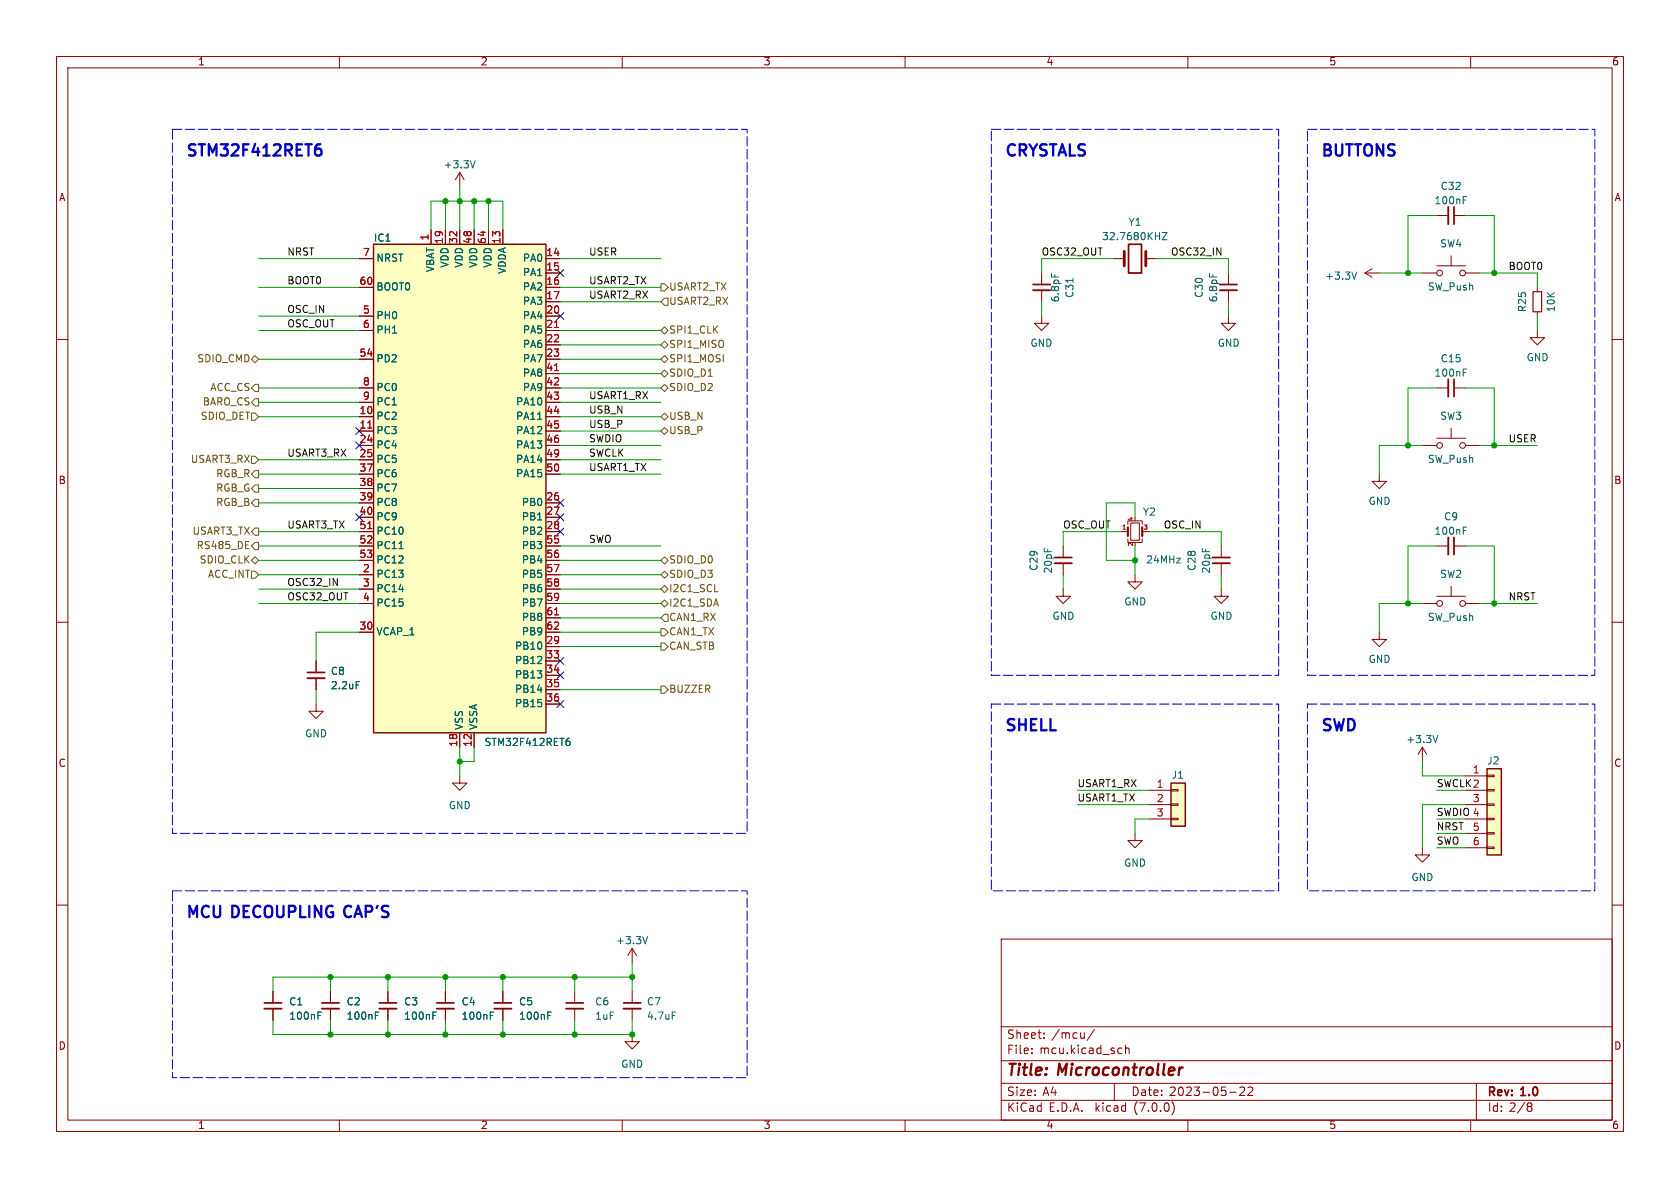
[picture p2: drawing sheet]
<svg xmlns="http://www.w3.org/2000/svg" width="297mm" height="210mm" viewBox="0 0 297 210" stroke-linecap="round" stroke-linejoin="round" font-family="sans-serif">
<g fill="none" stroke="#840000" stroke-width=".18">
<path d="M10 10h277v190h-277zM12 12h273v186h-273zM60 10v2M110 10v2M160 10v2M210 10v2M260 10v2M81.3 30.5l-.8 1.3M81.3 30.5v2.5M81.3 30.5l.7 1.3M254 38.1h2M257 38.1h2.1"/>
<path d="M10 60h2M63.5 45.7h2.5M63.5 50.8h2.5M63.5 55.9h2.5M63.5 58.4h2.5M76.2 40.6v2.6M78.7 40.6v2.6M81.3 40.6v2.6M83.8 40.6v2.6M86.4 40.6v2.6M88.9 40.6v2.6M96.5 48.3h2.6"/>
<path d="M96.5 45.7h2.6M96.5 50.8h2.6M96.5 53.3h2.6M96.5 55.9h2.6M96.5 58.4h2.6M184.1 55.9v1.3h-1.2l1.2 1.2 1.3-1.2h-1.3M184.1 48.3v2M184.1 51.3v2M196.8 45.7h2M202.6 45.7h1.9M217.2 55.9v1.3h1.2l-1.2 1.2-1.3-1.2h1.3M217.2 48.3v2"/>
<path d="M217.2 51.3v2M241.3 48.3h2.5M241.3 48.3l1.3 .7M242.6 47.5l-1.3 .8M251.5 48.3h2.5M254 47h5.1M256.5 45.2v1.8M259.1 48.3h2.5M271.8 58.4v1.3h1.2l-1.2 1.3-1.3-1.3h1.3M271.8 50.8v.8M271.8 55.1v.8M285 60h2"/>
<path d="M63.5 73.7h2.5M63.5 76.2h2.5M63.5 63.5h2.5M63.5 78.7h2.5M63.5 68.6h2.5M63.5 71.1h2.5M96.5 73.7h2.6M96.5 76.2h2.6M96.5 61h2.6M96.5 63.5h2.6M96.5 78.7h2.6M96.5 66h2.6"/>
<path d="M96.5 68.6h2.6M96.5 71.1h2.6M251.5 78.7h2.5M254 68.6h2M254 77.5h5.1M256.5 75.7v1.8M257 68.6h2.1M259.1 78.7h2.5M63.5 81.3h2.5M63.5 88.9h2.5M63.5 91.4h2.5M63.5 94h2.5"/>
<path d="M63.5 83.8h2.5M63.5 86.4h2.5M63.5 96.5h2.5M63.5 99.1h2.5M96.5 81.3h2.6M96.5 88.9h2.6M96.5 91.4h2.6M96.5 94h2.6M96.5 83.8h2.6M96.5 96.5h2.6M96.5 99.1h2.6M188 96.5v2.1"/>
<path d="M188 99.6v2M198.1 94h1.3M199.4 95.3v.6h2.5v-.6M199.4 92.7v-.6h2.5v.6M199.9 92.5h1.5v3h-1.5zM201.9 94h1.3M215.9 96.5v2.1M215.9 99.6v2M243.8 83.8v1.3h1.3l-1.3 1.3-1.2-1.3h1.2M254 96.5h2M257 96.5h2.1M10 110h2"/>
<path d="M55.9 116.8v2.1M55.9 119.9v2M63.5 101.6h2.5M63.5 104.1h2.5M63.5 111.8h2.5M63.5 106.7h2.5M96.5 101.6h2.6M96.5 114.3h2.6M96.5 104.1h2.6M96.5 111.8h2.6M96.5 116.8h2.6M96.5 119.4h2.6"/>
<path d="M96.5 106.7h2.6M96.5 109.2h2.6M188 104.1v1.3h1.2l-1.2 1.3-1.3-1.3h1.3M200.7 101.6v1.3h1.2l-1.2 1.2-1.3-1.2h1.3M215.9 104.1v1.3h1.3l-1.3 1.3-1.3-1.3h1.3M243.8 111.8v1.2h1.3l-1.3 1.3-1.2-1.3h1.2M251.5 106.7h2.5M254 105.4h5.1M256.5 103.6v1.8M259.1 106.7h2.5M285 110h2M55.9 124.5v1.2h1.2l-1.2 1.3-1.3-1.3h1.3"/>
<path d="M81.3 137.2v1.2h1.2l-1.2 1.3-1.3-1.3h1.3M81.3 129.5v2.6M83.8 129.5v2.6M96.5 121.9h2.6M96.5 124.5h2.6M203.2 139.7h3.8M207 139.6h1.3v.2h-1.3zM251.5 132.1l-.8 1.3M251.5 132.1v2.5M251.5 132.1l.7 1.3M259.1 139.7h3.8M259.1 137.2h3.8"/>
<path d="M262.9 139.6h1.3v.2h-1.3zM262.9 137h1.3v.3h-1.3zM10 160h2M200.7 147.3v1.3h1.2l-1.2 1.3-1.3-1.3h1.3M203.2 142.2h3.8M203.2 144.8h3.8M207 144.7h1.3v.2h-1.3zM207 142.1h1.3v.3h-1.3zM251.5 149.9v1.2h1.2l-1.2 1.3-1.3-1.3h1.3M259.1 142.2h3.8M259.1 144.8h3.8M259.1 147.3h3.8"/>
<path d="M259.1 149.9h3.8M262.9 149.7h1.3v.3h-1.3zM262.9 147.2h1.3v.2h-1.3zM262.9 144.7h1.3v.2h-1.3zM262.9 142.1h1.3v.3h-1.3zM285 160h2M48.3 175.3v2M48.3 178.3v2M58.4 175.3v2M58.4 178.3v2M68.6 175.3v2M68.6 178.3v2"/>
<path d="M78.7 175.3v2M78.7 178.3v2M88.9 175.3v2M88.9 178.3v2M101.6 175.3v2M101.6 178.3v2M111.8 167.6v2.6M111.8 175.3v2M111.8 178.3v2M111.8 167.6l-.8 1.3M111.8 167.6l.7 1.3M177 166h108v32h-108z"/>
<path d="M60 198v2M110 198v2M111.8 182.9v1.3h1.2l-1.2 1.2-1.3-1.2h1.3M160 198v2M177 194.5h108M177 191.5h108M177 187.5h108M177 181.5h108M182.4 186.1v.2M182.4 185.3v.2M184.6 183.4v.2M184.6 182.6v.2"/>
<path d="M193.5 182l-1.3 1.9M197 191.5v3M197.9 185.3h.4M198.3 186.2l-.4 .1M199 185.4l.2-.1h.3l.1 1M199 184.8v1.5M207.2 194.8a1.74 1.74 0 0 1 0 2.2M210 198v2M217.4 193.1h1.1M219.2 192.3l.6-.1 .2 .1v.3l-.9 1.1h.9M220.6 192.3l.6-.1 .2 .1 .1 .3-1 1.1h1M260 198v2"/>
<path d="M261 191.5v6.5M270.3 195.6h.2M270.5 195l.3 .2-.3 .4M270.5 195.6l.3 .1v.5l-.3 .3h-.2"/>
<circle cx="254.5" cy="48.3" r=".51"/>
<circle cx="258.6" cy="48.3" r=".51"/>
<circle cx="254.5" cy="78.7" r=".51"/>
<circle cx="258.6" cy="78.7" r=".51"/>
<circle cx="254.5" cy="106.7" r=".51"/>
<circle cx="258.6" cy="106.7" r=".51"/>
</g>
<path d="M209.1 188.7l-.5 .2" fill="none" stroke="#840000" stroke-width=".4"/>
<g fill="none" stroke="#840000" stroke-width=".33">
<path d="M256 36.6v3M182.6 51.3h3.1M215.6 51.3h3.1M256 67.1v3M186.4 99.6h3.1M214.4 99.6h3M256 95v3M54.4 119.9h3M46.7 178.3h3.1M56.9 178.3h3M67.1 178.3h3M77.2 178.3h3.1"/>
<path d="M87.4 178.3h3M100.1 178.3h3M110.2 178.3h3.1"/>
</g>
<g fill="none" stroke="#840000" stroke-width=".3">
<path d="M257 36.6v3M182.6 50.3h3.1M199.5 43.2h2.3v5.1h-2.3zM215.6 50.3h3.1M257 67.1v3M186.4 98.6h3.1M214.4 98.6h3M257 95v3M54.4 118.9h3M46.7 177.3h3.1M56.9 177.3h3M67.1 177.3h3"/>
<path d="M77.2 177.3h3.1M87.4 177.3h3M100.1 177.3h3M110.2 177.3h3.1"/>
</g>
<g fill="none" stroke="#006464" stroke-width=".18">
<path d="M84 28.4l-.4 1.3M258.7 34.8h.6M185.9 48.4v.6M205.5 41.1h.8l-.8 1.3h.8M213.8 48.4v.6M239.8 48.1l-.4 1.3M95 74.1h.8M258.7 65.2h.6M70.5 97h.8M95 91.9h.8M258.7 93.2h.6M63 120.5h.6"/>
<path d="M95 122h.8M100.3 131l.4 .1 .1 .1-.1 .5-.4 .1M100.7 130.5l-.4 .1M254.2 130l-.4 1.3M56.2 178.9h.6M66.4 178.9h.6M76.5 178.9h.6M86.7 178.9h.6M96.8 178.9h.7M114.5 165.6l-.4 1.2M118.8 178.9h.7"/>
</g>
<g fill="#ffffc2" stroke="#ffffc2" stroke-width=".18">
<path d="M66 43.2h30.5v86.3h-30.5z"/>
<path d="M207 138.4h2.5v7.7h-2.5z"/>
<path d="M262.9 135.9h2.5v15.2h-2.5z"/>
</g>
<path d="M66 43.2h30.5v86.3h-30.5zM207 138.4h2.5v7.7h-2.5zM262.9 135.9h2.5v15.2h-2.5z" fill="none" stroke="#840000" stroke-width=".25"/>
<path d="M98 57.9h.8M65 75.7h.7M98 65.5h.8M65 93.4h.7M98 108.7h.8" fill="none" stroke="#a90000" stroke-width=".18"/>
<path d="M271 51.6h1.5v3.5h-1.5z" fill="none" stroke="#840000" stroke-width=".2"/>
<path d="M199.4 93.2v1.5M201.9 93.2v1.5" fill="none" stroke="#840000" stroke-width=".38"/>
<path d="M198.8 44.5v2.5M202.6 44.5v2.5" fill="none" stroke="#840000" stroke-width=".51"/>
<g fill="none" stroke="#725600" stroke-width=".18">
<path d="M116.8 50.2h.7l.6 .6-.6 .6h-.7zM116.8 58.4l.7-.6 .6 .6-.6 .7zM117.5 52.7h.6v1.3h-.6l-.7-.7zM44.4 68.6l.7-.7h.6v1.3h-.6zM44.4 71.1l.7-.6h.6v1.3h-.6zM44.4 73h.7l.6 .7-.6 .6h-.7zM45.1 62.9l.6 .6-.6 .6-.7-.6zM116.8 73.7l.7-.7 .6 .7-.6 .6zM116.8 76.2l.7-.6 .6 .6-.6 .6zM116.8 68.6l.7-.7 .6 .7-.6 .6zM116.8 63.5l.7-.6 .6 .6-.6 .6zM116.8 66l.7-.6 .6 .6-.6 .7z"/>
<path d="M116.8 61l.7-.7 .6 .7-.6 .6zM43.4 97h.6M43.4 95.7h.6M44.4 94l.7-.7h.6v1.3h-.6zM44.4 80.6h.7l.6 .7-.6 .6h-.7zM44.4 99.1l.7-.7 .6 .7-.6 .6zM45.1 83.2h.6v1.3h-.6l-.7-.7zM45.1 95.9h.6v1.3h-.6l-.7-.7zM45.1 85.7h.6v1.3h-.6l-.7-.6zM45.1 88.3h.6v1.2h-.6l-.7-.6zM116.8 99.1l.7-.7 .6 .7-.6 .6zM44.4 101h.7l.6 .6-.6 .6h-.7z"/>
<path d="M116.8 113.7h.7l.6 .6-.6 .6h-.7zM116.8 106.7l.7-.7 .6 .7-.6 .6zM116.8 111.1h.7l.6 .7-.6 .6h-.7zM116.8 104.1l.7-.6 .6 .6-.6 .7zM117.5 101l.6 .6-.6 .6-.7-.6zM117.5 108.6h.6v1.3h-.6l-.7-.7zM116.8 121.3h.7l.6 .6-.6 .7h-.7z"/>
</g>
<path d="M56.1 26.3l.5 .1 .2 .2-.1 .7-.3 .2h-.3M56.3 25.5h.3" fill="none" stroke="#0000c2" stroke-width=".4"/>
<path d="M30.5 22.9h101.6v124.4h-101.6v-124.4M175.3 22.9h50.8v96.5h-50.8v-96.5M231.1 22.9h50.8v96.5h-50.8v-96.5M175.3 124.5h50.8v33h-50.8v-33M231.1 124.5h50.8v33h-50.8v-33M30.5 157.5h101.6v33h-101.6v-33" fill="none" stroke="#0000c2" stroke-width=".18" stroke-dasharray="1.7 .6"/>
<g fill="none" stroke="#009600" stroke-width=".18">
<path d="M78.7 35.6v5M81.3 33v7.6M83.8 35.6v5M86.4 35.6v5M254 38.1h-5.1v10.2M259.1 38.1h5.1v10.2M45.7 58.4h17.8M45.7 55.9h17.8M45.7 50.8h17.8M45.7 45.7h17.8M76.2 40.6v-5h12.7v5M99.1 58.4h17.7"/>
<path d="M99.1 50.8h17.7M99.1 45.7h17.7M99.1 53.3h17.7M184.1 53.3v2.6M196.8 45.7h-12.7v2.6M204.5 45.7h12.7v2.6M217.2 53.3v2.6M243.8 48.3h7.7M261.6 48.3h10.2v2.5M271.8 55.9v2.5M45.7 63.5h17.8M45.7 71.1h17.8"/>
<path d="M45.7 73.7h17.8M45.7 68.6h17.8M99.1 63.5h17.7M99.1 71.1h17.7M99.1 73.7h17.7M99.1 68.6h17.7M99.1 61h17.7M99.1 66h17.7M99.1 78.7h17.7M99.1 76.2h17.7M251.5 78.7h-7.7v5.1M254 68.6h-5.1v10.1"/>
<path d="M259.1 68.6h5.1v10.1M261.6 78.7h10.2M45.7 81.3h17.8M45.7 96.5h17.8M45.7 94h17.8M45.7 83.8h17.8M45.7 99.1h17.8M45.7 88.9h17.8M45.7 86.4h17.8M99.1 81.3h17.7M99.1 96.5h17.7M99.1 83.8h17.7"/>
<path d="M99.1 99.1h17.7M198.1 94h-10.1v2.5M200.7 91.4v-2.5h-5.1v10.2h5.1M200.7 96.5v5.1M203.2 94h12.7v2.5M254 96.5h-5.1v10.2M259.1 96.5h5.1v10.2M45.7 101.6h17.8M45.7 104.1h17.8M45.7 106.7h17.8M63.5 111.8h-7.6v5M99.1 101.6h17.7"/>
<path d="M99.1 114.3h17.7M99.1 104.1h17.7M99.1 109.2h17.7M99.1 106.7h17.7M99.1 111.8h17.7M188 101.6v2.5M215.9 101.6v2.5M251.5 106.7h-7.7v5.1M261.6 106.7h10.2M55.9 121.9v2.6M81.3 132.1v5.1M83.8 132.1v2.5h-2.5"/>
<path d="M99.1 121.9h17.7M190.5 139.7h12.7M251.5 134.6v2.6h7.6M254 139.7h5.1M190.5 142.2h12.7M203.2 144.8h-2.5v2.5M254 147.3h5.1M254 144.8h5.1M254 149.9h5.1M259.1 142.2h-7.6v7.7M58.4 172.7v2.6M68.6 172.7v2.6"/>
<path d="M78.7 172.7v2.6M88.9 172.7v2.6M101.6 172.7v2.6M111.8 172.7h-63.5v2.6M111.8 170.2v5.1M48.3 180.3v2.6h63.5v-2.6M58.4 180.3v2.6M68.6 180.3v2.6M78.7 180.3v2.6M88.9 180.3v2.6M101.6 180.3v2.6"/>
</g>
<g fill="none" stroke="#000084" stroke-width=".18">
<path d="M98.5 47.7l1.2 1.2M98.5 55.3l1.2 1.2M99.7 47.7l-1.2 1.2M99.7 55.3l-1.2 1.2M62.9 75.6l1.2 1.2M62.9 78.1l1.2 1.2M64.1 75.6l-1.2 1.2M64.1 78.1l-1.2 1.2M62.9 90.8l1.2 1.2M64.1 90.8l-1.2 1.2M98.5 90.8l1.2 1.2M98.5 93.4l1.2 1.2"/>
<path d="M98.5 88.3l1.2 1.2M99.7 90.8l-1.2 1.2M99.7 93.4l-1.2 1.2M99.7 88.3l-1.2 1.2M98.5 118.8l1.2 1.2M98.5 116.2l1.2 1.2M99.7 118.8l-1.2 1.2M99.7 116.2l-1.2 1.2M98.5 123.9l1.2 1.2M99.7 123.9l-1.2 1.2"/>
</g>
<g fill="#009600" stroke="#009600" stroke-width=".18">
<circle cx="81.3" cy="134.6" r=".46"/>
<circle cx="58.4" cy="172.7" r=".46"/>
<circle cx="68.6" cy="172.7" r=".46"/>
<circle cx="78.7" cy="172.7" r=".46"/>
<circle cx="58.4" cy="182.9" r=".46"/>
<circle cx="68.6" cy="182.9" r=".46"/>
<circle cx="78.7" cy="182.9" r=".46"/>
<circle cx="101.6" cy="172.7" r=".46"/>
<circle cx="111.8" cy="172.7" r=".46"/>
<circle cx="88.9" cy="172.7" r=".46"/>
<circle cx="88.9" cy="182.9" r=".46"/>
<circle cx="101.6" cy="182.9" r=".46"/>
<circle cx="111.8" cy="182.9" r=".46"/>
<circle cx="86.4" cy="35.6" r=".46"/>
<circle cx="81.3" cy="35.6" r=".46"/>
<circle cx="78.7" cy="35.6" r=".46"/>
<circle cx="83.8" cy="35.6" r=".46"/>
<circle cx="248.9" cy="48.3" r=".46"/>
<circle cx="264.2" cy="48.3" r=".46"/>
<circle cx="264.2" cy="78.7" r=".46"/>
<circle cx="248.9" cy="78.7" r=".46"/>
<circle cx="264.2" cy="106.7" r=".46"/>
<circle cx="248.9" cy="106.7" r=".46"/>
<circle cx="200.7" cy="99.1" r=".46"/>
</g>
<g font-size="2.8" fill="#0000c2">
<text x="33" y="27.9">STM32F412RET6</text>
<text x="177.8" y="27.9">CRYSTALS</text>
<text x="233.7" y="27.9">BUTTONS</text>
<text x="177.8" y="129.5">SHELL</text>
<text x="233.7" y="129.5">SWD</text>
<text x="33" y="162.6">MCU DECOUPLING CAP'S</text>
</g>
<g font-size="2.8" fill="#840000">
<text x="178" y="190.8">Title:</text>
<text x="187.1" y="190.8">Microcontroller</text>
</g>
<g font-size="2.1" fill="#840000">
<text x="178" y="183.9">Sheet:</text>
<text x="185.9" y="183.9">/mcu/</text>
<text x="178" y="186.6">File:</text>
<text x="183.8" y="186.6">mcu.kicad_sch</text>
<text x="178" y="196.8">KiCad</text>
<text x="178" y="194">Size:</text>
<text x="184.3" y="194">A4</text>
<text x="185.4" y="196.8">E.D.A.</text>
<text x="193.7" y="196.8">kicad</text>
<text x="200" y="194">Date:</text>
<text x="200.6" y="196.8">(7.0.0)</text>
<text x="206.7" y="194">2023-05-22</text>
<text x="263" y="194.2">Rev:</text>
<text x="263" y="196.8">Id: 2/8</text>
<text x="269" y="194.2">1.0</text>
</g>
<g font-size="1.8" fill="#840000">
<text x="35" y="11.8">1</text>
<text x="85" y="11.8">2</text>
<text x="135" y="11.8">3</text>
<text x="185" y="11.8">4</text>
<text x="235" y="11.8">5</text>
<text x="285" y="11.8">6</text>
<text x="10.4" y="35.8">A</text>
<text x="285.4" y="35.8">A</text>
<text x="10.3" y="85.8">B</text>
<text x="285.3" y="85.8">B</text>
<text x="10.3" y="135.8">C</text>
<text x="285.3" y="135.8">C</text>
<text x="10.3" y="185.8">D</text>
<text x="285.3" y="185.8">D</text>
<text x="35" y="199.8">1</text>
<text x="85" y="199.8">2</text>
<text x="135" y="199.8">3</text>
<text x="185" y="199.8">4</text>
<text x="235" y="199.8">5</text>
<text x="285" y="199.8">6</text>
</g>
<g font-size="1.8" fill="#006464">
<text x="78.4" y="30">+3.3V</text>
<text x="254.6" y="33.8">C32</text>
<text x="199.4" y="40.2">Y1</text>
<text x="253.5" y="36.4">100nF</text>
<text x="66" y="43">IC1</text>
<text x="66.5" y="46.5">NRST</text>
<text x="79.6" y="47.4" transform="rotate(-90 79.6 47.4)">VDD</text>
<text x="82.1" y="47.4" transform="rotate(-90 82.1 47.4)">VDD</text>
<text x="84.6" y="47.4" transform="rotate(-90 84.6 47.4)">VDD</text>
<text x="87.2" y="47.4" transform="rotate(-90 87.2 47.4)">VDD</text>
<text x="92.3" y="46.5">PA0</text>
<text x="194.8" y="42.7">32.7680KHZ</text>
<text x="254.5" y="44">SW4</text>
<text x="66.5" y="51.6">BOOT0</text>
<text x="77" y="48.2" transform="rotate(-90 77 48.2)">VBAT</text>
<text x="89.7" y="48.5" transform="rotate(-90 89.7 48.5)">VDDA</text>
<text x="92.3" y="49.1">PA1</text>
<text x="92.3" y="51.6">PA2</text>
<text x="187.5" y="53.5" transform="rotate(-90 187.5 53.5)">6.8pF</text>
<text x="190.1" y="52.7" transform="rotate(-90 190.1 52.7)">C31</text>
<text x="212.9" y="52.7" transform="rotate(-90 212.9 52.7)">C30</text>
<text x="215.5" y="53.5" transform="rotate(-90 215.5 53.5)">6.8pF</text>
<text x="234.2" y="49.7">+3.3V</text>
<text x="252.4" y="51.6">SW_Push</text>
<text x="66.5" y="56.7">PH0</text>
<text x="66.5" y="59.2">PH1</text>
<text x="92.3" y="54.2">PA3</text>
<text x="92.3" y="56.7">PA4</text>
<text x="92.3" y="59.2">PA5</text>
<text x="270.1" y="55.2" transform="rotate(-90 270.1 55.2)">R25</text>
<text x="275.1" y="55.2" transform="rotate(-90 275.1 55.2)">10K</text>
<text x="66.5" y="64.3">PD2</text>
<text x="92.3" y="61.8">PA6</text>
<text x="92.3" y="64.3">PA7</text>
<text x="182.1" y="61.6">GND</text>
<text x="215.2" y="61.6">GND</text>
<text x="254.6" y="64.3">C15</text>
<text x="269.8" y="64.1">GND</text>
<text x="66.5" y="69.4">PC0</text>
<text x="66.5" y="71.9">PC1</text>
<text x="91.1" y="71.9">PA10</text>
<text x="92.3" y="66.9">PA8</text>
<text x="92.3" y="69.4">PA9</text>
<text x="253.5" y="66.9">100nF</text>
<text x="66.5" y="74.5">PC2</text>
<text x="66.5" y="77">PC3</text>
<text x="91.1" y="74.5">PA11</text>
<text x="91.1" y="77">PA12</text>
<text x="254.5" y="74.5">SW3</text>
<text x="66.5" y="79.6">PC4</text>
<text x="66.5" y="82.1">PC5</text>
<text x="91.1" y="79.6">PA13</text>
<text x="91.1" y="82.1">PA14</text>
<text x="252.4" y="82.1">SW_Push</text>
<text x="66.5" y="84.6">PC6</text>
<text x="66.5" y="87.2">PC7</text>
<text x="66.5" y="89.7">PC8</text>
<text x="91.1" y="84.6">PA15</text>
<text x="92.1" y="89.7">PB0</text>
<text x="241.9" y="89.5">GND</text>
<text x="66.5" y="92.3">PC9</text>
<text x="66.5" y="94.8">PC10</text>
<text x="92.1" y="92.3">PB1</text>
<text x="92.1" y="94.8">PB2</text>
<text x="202" y="91.4">Y2</text>
<text x="253.5" y="94.8">100nF</text>
<text x="255.2" y="92.3">C9</text>
<text x="66.5" y="97.3">PC11</text>
<text x="66.5" y="99.9">PC12</text>
<text x="92.1" y="97.3">PB3</text>
<text x="92.1" y="99.9">PB4</text>
<text x="183.7" y="101" transform="rotate(-90 183.7 101)">C29</text>
<text x="186.2" y="101.5" transform="rotate(-90 186.2 101.5)">20pF</text>
<text x="202.6" y="99.9">24MHz</text>
<text x="211.6" y="101" transform="rotate(-90 211.6 101)">C28</text>
<text x="214.2" y="101.5" transform="rotate(-90 214.2 101.5)">20pF</text>
<text x="66.5" y="102.4">PC13</text>
<text x="66.5" y="105">PC14</text>
<text x="66.5" y="107.5">PC15</text>
<text x="92.1" y="102.4">PB5</text>
<text x="92.1" y="105">PB6</text>
<text x="92.1" y="107.5">PB7</text>
<text x="198.7" y="107.3">GND</text>
<text x="254.5" y="102.4">SW2</text>
<text x="66.5" y="112.6">VCAP_1</text>
<text x="92.1" y="110">PB8</text>
<text x="92.1" y="112.6">PB9</text>
<text x="186" y="109.8">GND</text>
<text x="213.9" y="109.8">GND</text>
<text x="252.4" y="110">SW_Push</text>
<text x="58.4" y="119.6">C8</text>
<text x="90.9" y="115.1">PB10</text>
<text x="90.9" y="117.7">PB12</text>
<text x="241.9" y="117.5">GND</text>
<text x="58.4" y="122.1">2.2uF</text>
<text x="90.9" y="120.2">PB13</text>
<text x="90.9" y="122.7">PB14</text>
<text x="90.9" y="125.3">PB15</text>
<text x="53.9" y="130.6">GND</text>
<text x="82.1" y="129" transform="rotate(-90 82.1 129)">VSS</text>
<text x="84.6" y="129" transform="rotate(-90 84.6 129)">VSSA</text>
<text x="248.6" y="131.6">+3.3V</text>
<text x="85.6" y="132.1">STM32F412RET6</text>
<text x="207.1" y="137.9">J1</text>
<text x="262.9" y="135.4">J2</text>
<text x="79.3" y="143.3">GND</text>
<text x="198.7" y="153.5">GND</text>
<text x="249.5" y="156">GND</text>
<text x="108.9" y="167.2">+3.3V</text>
<text x="51.1" y="178">C1</text>
<text x="61.2" y="178">C2</text>
<text x="71.4" y="178">C3</text>
<text x="81.5" y="178">C4</text>
<text x="91.7" y="178">C5</text>
<text x="105.2" y="178">C6</text>
<text x="114.3" y="178">C7</text>
<text x="51.1" y="180.5">100nF</text>
<text x="61.2" y="180.5">100nF</text>
<text x="71.4" y="180.5">100nF</text>
<text x="81.5" y="180.5">100nF</text>
<text x="91.7" y="180.5">100nF</text>
<text x="105.2" y="180.5">1uF</text>
<text x="114.3" y="180.5">4.7uF</text>
<text x="109.8" y="189">GND</text>
</g>
<g font-size="1.8" fill="#0f0f0f">
<text x="50.8" y="45.4">NRST</text>
<text x="104.1" y="45.4">USER</text>
<text x="184.1" y="45.4">OSC32_OUT</text>
<text x="207" y="45.4">OSC32_IN</text>
<text x="266.7" y="47.9">BOOT0</text>
<text x="50.8" y="50.5">BOOT0</text>
<text x="104.1" y="53">USART2_RX</text>
<text x="104.1" y="50.5">USART2_TX</text>
<text x="50.8" y="55.5">OSC_IN</text>
<text x="50.8" y="58.1">OSC_OUT</text>
<text x="104.1" y="70.8">USART1_RX</text>
<text x="104.1" y="73.3">USB_N</text>
<text x="104.1" y="75.9">USB_P</text>
<text x="50.8" y="80.9">USART3_RX</text>
<text x="104.1" y="83.5">USART1_TX</text>
<text x="104.1" y="80.9">SWCLK</text>
<text x="104.1" y="78.4">SWDIO</text>
<text x="266.7" y="78.4">USER</text>
<text x="50.8" y="93.6">USART3_TX</text>
<text x="188" y="93.6">OSC_OUT</text>
<text x="205.7" y="93.6">OSC_IN</text>
<text x="104.1" y="96.2">SWO</text>
<text x="50.8" y="103.8">OSC32_IN</text>
<text x="50.8" y="106.3">OSC32_OUT</text>
<text x="266.7" y="106.3">NRST</text>
<text x="190.5" y="141.9">USART1_TX</text>
<text x="190.5" y="139.4">USART1_RX</text>
<text x="254" y="139.4">SWCLK2</text>
<text x="254" y="147">NRST</text>
<text x="254" y="144.4">SWDIO 4</text>
<text x="254" y="149.5">SWO</text>
</g>
<g font-size="1.8" fill="#a90000">
<text x="64.1" y="45.5">7</text>
<text x="75.9" y="42.6" transform="rotate(-90 75.9 42.6)">1</text>
<text x="78.5" y="43.2" transform="rotate(-90 78.5 43.2)">19</text>
<text x="81" y="43.2" transform="rotate(-90 81 43.2)">32</text>
<text x="83.6" y="43.2" transform="rotate(-90 83.6 43.2)">48</text>
<text x="86.1" y="43.2" transform="rotate(-90 86.1 43.2)">64</text>
<text x="88.6" y="43.2" transform="rotate(-90 88.6 43.2)">13</text>
<text x="96.5" y="45.5">14</text>
<text x="63.5" y="50.5">60</text>
<text x="96.5" y="48">15</text>
<text x="96.5" y="50.5">16</text>
<text x="96.5" y="53.1">17</text>
<text x="64.1" y="55.6">5</text>
<text x="64.1" y="58.2">6</text>
<text x="96.5" y="55.6">20</text>
<text x="96.5" y="58.2">21</text>
<text x="63.5" y="63.2">54</text>
<text x="96.5" y="60.7">22</text>
<text x="96.5" y="63.2">23</text>
<text x="96.5" y="65.8">41</text>
<text x="64.1" y="68.3">8</text>
<text x="64.1" y="70.9">9</text>
<text x="96.5" y="68.3">42</text>
<text x="96.5" y="70.9">43</text>
<text x="63.5" y="73.4">10</text>
<text x="63.5" y="75.9">11</text>
<text x="96.5" y="73.4">44</text>
<text x="96.5" y="75.9">45</text>
<text x="63.5" y="78.5">24</text>
<text x="63.5" y="81">25</text>
<text x="63.5" y="83.6">37</text>
<text x="96.5" y="78.5">46</text>
<text x="96.5" y="81">49</text>
<text x="96.5" y="83.6">50</text>
<text x="63.5" y="86.1">38</text>
<text x="63.5" y="88.6">39</text>
<text x="96.5" y="88.6">26</text>
<text x="63.5" y="91.2">40</text>
<text x="63.5" y="93.7">51</text>
<text x="96.5" y="91.2">27</text>
<text x="96.5" y="93.7">28</text>
<text x="63.5" y="96.3">52</text>
<text x="63.5" y="98.8">53</text>
<text x="64.1" y="101.3">2</text>
<text x="96.5" y="96.3">55</text>
<text x="96.5" y="98.8">56</text>
<text x="96.5" y="101.3">57</text>
<text x="64.1" y="103.9">3</text>
<text x="64.1" y="106.4">4</text>
<text x="96.5" y="103.9">58</text>
<text x="96.5" y="106.4">59</text>
<text x="63.5" y="111.5">30</text>
<text x="96.5" y="109">61</text>
<text x="96.5" y="111.5">62</text>
<text x="96.5" y="114">29</text>
<text x="96.5" y="116.6">33</text>
<text x="96.5" y="119.1">34</text>
<text x="96.5" y="121.7">35</text>
<text x="96.5" y="124.2">36</text>
<text x="81" y="132.1" transform="rotate(-90 81 132.1)">18</text>
<text x="83.6" y="132.1" transform="rotate(-90 83.6 132.1)">12</text>
<text x="260.3" y="136.9">1</text>
<text x="204.4" y="139.4">1</text>
<text x="204.4" y="142">2</text>
<text x="260.3" y="142">3</text>
<text x="204.4" y="144.5">3</text>
<text x="260.3" y="147.1">5</text>
<text x="260.3" y="149.6">6</text>
</g>
<g font-size="1.8" fill="#725600">
<text x="118.3" y="51.6">USART2_TX</text>
<text x="118.3" y="59.2">SPI1_CLK</text>
<text x="118.3" y="54.2">USART2_RX</text>
<text x="34.8" y="64.3">SDIO_CMD</text>
<text x="118.3" y="64.3">SPI1_MOSI</text>
<text x="118.3" y="61.8">SPI1_MISO</text>
<text x="35.7" y="71.9">BARO_CS</text>
<text x="37.1" y="69.4">ACC_CS</text>
<text x="118.3" y="69.4">SDIO_D2</text>
<text x="118.3" y="66.9">SDIO_D1</text>
<text x="35.4" y="74.5">SDIO_DET</text>
<text x="118.3" y="74.5">USB_N</text>
<text x="118.3" y="77">USB_P</text>
<text x="33.6" y="82.1">USART3_RX</text>
<text x="38.1" y="84.6">RGB_R</text>
<text x="38.1" y="87.2">RGB_G</text>
<text x="38.1" y="89.7">RGB_B</text>
<text x="33.9" y="94.8">USART3_TX</text>
<text x="34.6" y="97.3">RS485_DE</text>
<text x="35.2" y="99.9">SDIO_CLK</text>
<text x="118.3" y="99.9">SDIO_D0</text>
<text x="36.6" y="102.4">ACC_INT</text>
<text x="118.3" y="107.5">I2C1_SDA</text>
<text x="118.3" y="102.4">SDIO_D3</text>
<text x="118.3" y="105">I2C1_SCL</text>
<text x="118.3" y="112.6">CAN1_TX</text>
<text x="118.3" y="110">CAN1_RX</text>
<text x="118.3" y="115.1">CAN_STB</text>
<text x="118.3" y="122.7">BUZZER</text>
</g>
<g font-size="1.1" fill="#a90000">
<text x="198.3" y="93.7">1</text>
<text x="200.4" y="92.2" transform="rotate(-90 200.4 92.2)">4</text>
<text x="202.1" y="93.7">3</text>
<text x="200.4" y="96.7" transform="rotate(-90 200.4 96.7)">2</text>
</g>
</svg>
